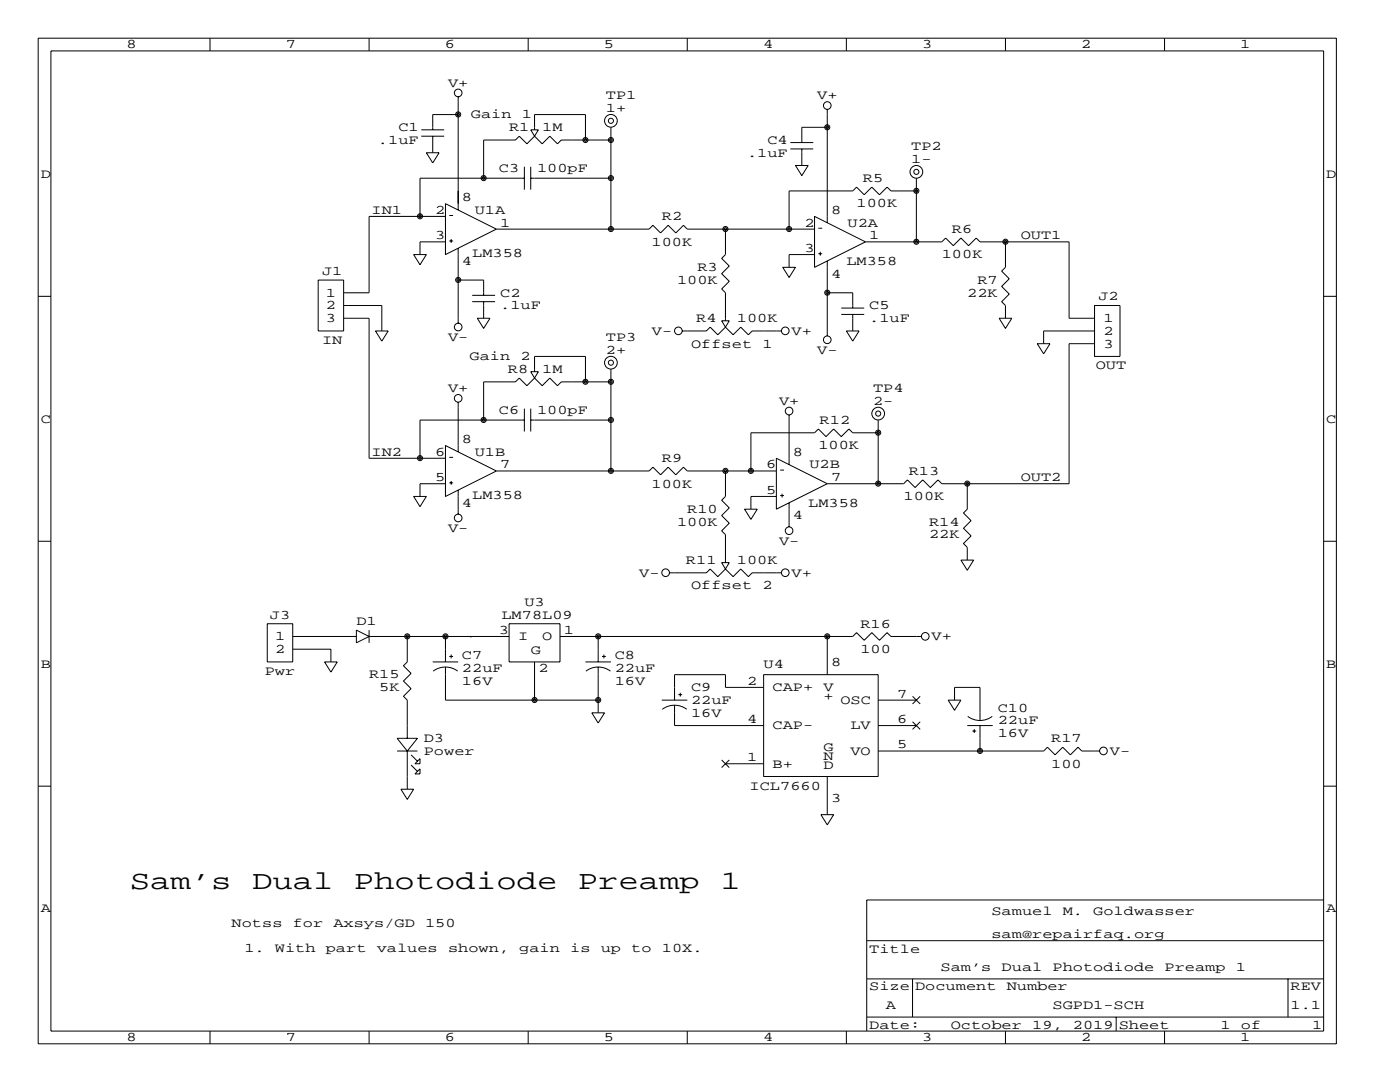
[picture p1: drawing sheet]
<svg xmlns="http://www.w3.org/2000/svg" width="279mm" height="216mm" viewBox="0 0 279 216" stroke-linecap="round" stroke-linejoin="round" font-family="sans-serif">
<g fill="none" stroke="#000" stroke-width=".2">
<path d="M7.6 7.6h259.1v200.7h-259.1zM10.2 10.2h254v195.5h-254zM41.9 7.6v2.6M73.7 7.6v2.6M91.4 19.3v22.6M105.4 7.6v2.6M137.2 7.6v2.6M168.9 7.6v2.6M200.7 7.6v2.6M232.4 7.6v2.6M84.1 27.2h4.5M84.1 25.9h4.5"/>
<path d="M85.1 30.5h2.5l-1.2 2zM86.4 27.2v3.3M91.4 22.9h-5v3M104.6 35.6h-20.8v7.6M104.6 33.3v4.5M105.9 25.9h1.5l-.7 1.3zM105.9 35.6h16M105.9 33.3v4.5M106.7 27.2l-1.5 1.5-1.6-1.5-.7 .7h-6.4v7.7M106.7 27.2l1.5 1.5 1.5-1.5 1.6 1.5 .7-.8h9.9M106.7 25.9v-3h10.1v5M121.9 25.4v20.3"/>
<path d="M157.7 29.7h4.6M157.7 28.4h4.6M158.7 33h2.6l-1.3 2.1zM160 29.7v3.3M165.1 25.4h-5.1v3M165.1 21.8v22.6M182.9 38.1h-5.1l-.8-.8-1.5 1.6-1.5-1.6-1.5 1.6-1.6-1.6-.7 .8h-12.7v7.6M182.9 35.6v12.7M7.6 59.1h2.6M63.5 55.9h5.1v10.1h-5.1zM82.5 50.8h2.6l-1.3 2zM88.9 43.2h-15.2v15.2h-5.1"/>
<path d="M88.9 40.6l10.2 5.1-10.2 5.1zM88.9 48.3h-5.1v2.5M89.7 48.1h.7M89.7 43h.7M90 47.7v.8M91.4 49.5v15M91.4 55.9h5.1v3M94.2 58.9h4.6M99.1 45.7h30.4l.8-.7 1.5 1.5 1.5-1.5 1.6 1.5 1.5-1.5 .8 .7h25.4M144.8 45.7v5.1l-.8 .8 1.5 1.5-1.5 1.5 1.5 1.5-1.5 1.6 .8 .7v5.6M156.2 53.3h2.5l-1.2 2.1zM162.6 43.2l10.1 5.1-10.1 5z"/>
<path d="M162.6 50.8h-5.1v2.5M163.3 50.6h.8M163.3 45.5h.8M163.7 50.2v.8M165.1 52.1v15M165.1 58.4h5.1v3.1M172.7 48.3h15.3l.7-.8 1.5 1.5 1.6-1.5 1.5 1.5 1.5-1.5 .8 .8h17.8v15.2h5M200.7 48.3v5l-.8 .8 1.5 1.5-1.5 1.5 1.5 1.6-1.5 1.5 .8 .8v2.5M264.2 59.1h2.5M68.6 63.5h5.1v27.9h15.2M68.6 61h7.6v5M74.9 66h2.6l-1.3 2.1z"/>
<path d="M94.2 60.2h4.6M95.2 63.5h2.6l-1.3 2zM96.5 60.2v3.3M105.9 74.2h1.5l-.7 1.2zM106.7 75.4l-1.5 1.6-1.6-1.6-.7 .8h-6.4v7.6M106.7 74.2v-3.1h10.1v5.1M106.7 75.4l1.5 1.6 1.5-1.6 1.6 1.6 .7-.8h9.9M121.9 73.7v20.3M144 64h1.5l-.7 1.3zM144.8 65.3l-1.5 1.5-1.6-1.5-.7 .7h-4.9M144.8 65.3l1.5 1.5 1.5-1.5 1.6 1.5 .7-.8h5.9M167.9 62.7h4.6"/>
<path d="M167.9 61.5h4.6M168.9 66h2.5l-1.2 2.1zM170.2 62.7v3.3M199.4 63.5h2.5l-1.2 2zM207 68.6h2.5l-1.2 2zM218.4 66h-10.1v2.6M218.4 68.6h-5v27.9h-25.4l-.8-.7-1.5 1.5-1.6-1.5-1.5 1.5-1.5-1.5-.8 .7h-15.2M218.4 61h5.1v10.1h-5.1zM82.5 99.1h2.6l-1.3 2zM88.9 88.9l10.2 5.1-10.2 5.1zM88.9 96.5h-5.1v2.6M89.7 96.3h.7"/>
<path d="M89.7 91.3h.7M90 96v.7M91.4 80.3v9.9M91.4 97.8v4.8M99.1 94h30.4l.8-.8 1.5 1.5 1.5-1.5 1.6 1.5 1.5-1.5 .8 .8h17.7M104.6 81.5v4.6M104.6 83.8h-20.8v7.6M105.9 81.5v4.6M105.9 83.8h16M144.8 94v5.1l-.8 .7 1.5 1.5-1.5 1.6 1.5 1.5-1.5 1.5 .8 .8v5.6M154.9 99.1h-5v2.5M154.9 91.4l10.2 5.1-10.2 5.1z"/>
<path d="M155.7 98.9h.8M155.7 93.8h.8M156.1 98.5v.8M157.5 82.8v9.9M175.3 86.4h-5.1l-.8-.8-1.5 1.5-1.5-1.5-1.6 1.5-1.5-1.5-.7 .8h-12.7v7.6M175.3 83.8v12.7M193 96.5v5.1l-.7 .8 1.5 1.5-1.5 1.5 1.5 1.5-1.5 1.6 .7 .7v2.6M7.6 108h2.6M144 112.3h1.5l-.7 1.2zM144.8 113.5l-1.5 1.6-1.6-1.6-.7 .8h-7.4M144.8 113.5l1.5 1.6 1.5-1.6 1.6 1.6 .7-.8h5.9M148.6 101.6h2.5l-1.2 2z"/>
<path d="M157.5 100.3v4.9M191.8 111.8h2.5l-1.3 2zM264.2 108h2.5M53.3 124.5h5.1v7.6h-5.1zM58.4 127h12.7M58.4 129.5h7.6v2.6M64.8 132.1h2.5l-1.3 2zM71.1 125.7l2.6 1.3-2.6 1.3zM73.7 125.7v2.6M73.7 127h27.9M81.3 127v5.1l-.8 .7 1.5 1.6-1.5 1.5 1.5 1.5-1.5 1.5 .8 .8v7.6M86.4 132.1h5"/>
<path d="M86.5 133.9a4.1 4.1 0 0 1 4.8 0M88.9 127v5.1M88.9 133.1v6.6h30.5M89.7 131h.7M90 130.6v.8M94 127h.1M101.6 124.5h10.2v7.6h-10.2zM106.7 132.1v7.6M111.8 127h58.4l.7-.8 1.6 1.6 1.5-1.6 1.5 1.6 1.5-1.6 .8 .8h6.1M116.8 132.1h5.1M116.9 133.9a4.1 4.1 0 0 1 4.9 0M119.4 127v5.1"/>
<path d="M119.4 133.1v9.1M120.1 131h.8M120.5 130.6v.8M132.1 139.7h5.1M135.4 138.6h.7M135.8 138.2v.8M152.4 137.2h-7.6v-2.6h-10.2v5.1M152.4 134.6h22.9v20.3h-22.9zM165.1 127v7.6M175.3 139.7h7.6M182.1 138.9l1.5 1.6M183.6 138.9l-1.5 1.6"/>
<path d="M189.2 139.7h2.6l-1.3 2zM190.5 139.7v-2.5h5.1v6.6M7.6 156.9h2.6M79.2 149.9h4.1M79.2 147.3h4.1l-2 2.6zM80 157.5h2.5l-1.2 2zM81.3 149.9v7.6M82 150.6l1.3 1.3M82 152.7l1.3 1.2M83.8 151.4v1h-1zM83.8 153.4v1h-1zM118.1 142.2h2.5l-1.2 2.1z"/>
<path d="M132.2 141.5a4.1 4.1 0 0 1 4.9 0M134.6 140.7v4.1h17.8M144 151.6l1.5 1.6M144.8 152.4h7.6M145.5 151.6l-1.5 1.6M165.1 154.9v7.7M175.3 149.9h33l.7-.8 1.6 1.5 1.5-1.5 1.5 1.5 1.5-1.5 .8 .8h3.6M175.3 144.8h7.6M182.1 144l1.5 1.5M183.6 144l-1.5 1.5M193 144.8h5.1M193.1 142.9a4.1 4.1 0 0 0 4.9 0"/>
<path d="M194.1 145.9h.7M194.4 145.5v.8M195.6 144.8v5.1M264.2 156.9h2.5M163.8 162.6h2.6l-1.3 2zM264.2 179.6h-91.2v26.1M173 195.3h91.2M173 187.7h91.2M182.1 195.3v7.6M257 195.3v7.6M41.9 205.7v2.6M73.7 205.7v2.6"/>
<path d="M105.4 205.7v2.6M137.2 205.7v2.6M168.9 205.7v2.6M173 202.9h91.2M200.7 205.7v2.6M222.8 202.9v2.8M232.4 205.7v2.6"/>
<circle cx="91.4" cy="18.5" r=".76"/>
<circle cx="91.4" cy="22.8" r=".51"/>
<circle cx="91.4" cy="22.8" r=".25"/>
<circle cx="96.5" cy="35.5" r=".51"/>
<circle cx="96.5" cy="35.5" r=".25"/>
<circle cx="116.8" cy="27.9" r=".51"/>
<circle cx="116.8" cy="27.9" r=".25"/>
<circle cx="121.9" cy="24.1" r="1.27"/>
<circle cx="121.9" cy="35.5" r=".51"/>
<circle cx="121.9" cy="24.1" r=".51"/>
<circle cx="121.9" cy="27.9" r=".51"/>
<circle cx="121.9" cy="35.5" r=".25"/>
<circle cx="121.9" cy="27.9" r=".25"/>
<circle cx="165.1" cy="25.4" r=".51"/>
<circle cx="165.1" cy="21.1" r=".76"/>
<circle cx="165.1" cy="25.4" r=".25"/>
<circle cx="182.9" cy="34.3" r="1.27"/>
<circle cx="182.9" cy="38.1" r=".51"/>
<circle cx="182.9" cy="34.3" r=".51"/>
<circle cx="182.9" cy="38.1" r=".25"/>
<circle cx="83.8" cy="43.2" r=".51"/>
<circle cx="83.8" cy="43.2" r=".25"/>
<circle cx="91.4" cy="55.9" r=".51"/>
<circle cx="91.4" cy="55.9" r=".25"/>
<circle cx="121.9" cy="45.7" r=".51"/>
<circle cx="121.9" cy="45.7" r=".25"/>
<circle cx="144.8" cy="45.7" r=".51"/>
<circle cx="144.8" cy="45.7" r=".25"/>
<circle cx="157.5" cy="45.7" r=".51"/>
<circle cx="157.5" cy="45.7" r=".25"/>
<circle cx="165.1" cy="58.4" r=".51"/>
<circle cx="165.1" cy="58.4" r=".25"/>
<circle cx="182.9" cy="48.2" r=".51"/>
<circle cx="182.9" cy="48.2" r=".25"/>
<circle cx="200.7" cy="48.2" r=".51"/>
<circle cx="200.7" cy="48.2" r=".25"/>
<circle cx="91.4" cy="79.5" r=".76"/>
<circle cx="91.4" cy="65.3" r=".76"/>
<circle cx="116.8" cy="76.2" r=".51"/>
<circle cx="116.8" cy="76.2" r=".25"/>
<circle cx="121.9" cy="72.4" r="1.27"/>
<circle cx="121.9" cy="76.2" r=".51"/>
<circle cx="121.9" cy="72.4" r=".51"/>
<circle cx="121.9" cy="76.2" r=".25"/>
<circle cx="135.4" cy="66" r=".76"/>
<circle cx="156.7" cy="66" r=".76"/>
<circle cx="165.1" cy="67.8" r=".76"/>
<circle cx="83.8" cy="91.4" r=".51"/>
<circle cx="83.8" cy="91.4" r=".25"/>
<circle cx="96.5" cy="83.8" r=".51"/>
<circle cx="96.5" cy="83.8" r=".25"/>
<circle cx="121.9" cy="94" r=".51"/>
<circle cx="121.9" cy="83.8" r=".51"/>
<circle cx="121.9" cy="94" r=".25"/>
<circle cx="121.9" cy="83.8" r=".25"/>
<circle cx="144.8" cy="94" r=".51"/>
<circle cx="144.8" cy="94" r=".25"/>
<circle cx="149.9" cy="94" r=".51"/>
<circle cx="149.9" cy="94" r=".25"/>
<circle cx="157.5" cy="82" r=".76"/>
<circle cx="175.3" cy="82.5" r="1.27"/>
<circle cx="175.3" cy="82.5" r=".51"/>
<circle cx="175.3" cy="96.5" r=".51"/>
<circle cx="175.3" cy="86.3" r=".51"/>
<circle cx="175.3" cy="96.5" r=".25"/>
<circle cx="175.3" cy="86.3" r=".25"/>
<circle cx="193" cy="96.5" r=".51"/>
<circle cx="193" cy="96.5" r=".25"/>
<circle cx="91.4" cy="103.4" r=".76"/>
<circle cx="132.8" cy="114.3" r=".76"/>
<circle cx="156.7" cy="114.3" r=".76"/>
<circle cx="157.5" cy="105.9" r=".76"/>
<circle cx="81.3" cy="127" r=".51"/>
<circle cx="81.3" cy="127" r=".25"/>
<circle cx="88.9" cy="127" r=".51"/>
<circle cx="88.9" cy="127" r=".25"/>
<circle cx="106.7" cy="139.7" r=".51"/>
<circle cx="106.7" cy="139.7" r=".25"/>
<circle cx="119.4" cy="127" r=".51"/>
<circle cx="119.4" cy="139.7" r=".51"/>
<circle cx="119.4" cy="139.7" r=".25"/>
<circle cx="119.4" cy="127" r=".25"/>
<circle cx="165.1" cy="127" r=".51"/>
<circle cx="165.1" cy="127" r=".25"/>
<circle cx="184.7" cy="127" r=".76"/>
<circle cx="195.6" cy="149.8" r=".51"/>
<circle cx="195.6" cy="149.8" r=".25"/>
<circle cx="220.2" cy="149.8" r=".76"/>
</g>
<g font-size="5.3">
<text x="25.9" y="177.3">Sam’s</text>
<text x="50.3" y="177.3">Dual</text>
<text x="70.6" y="177.3">Photodiode</text>
<text x="115.3" y="177.3">Preamp</text>
<text x="143.8" y="177.3">1</text>
</g>
<g font-size="2.6">
<text x="25.3" y="9.7">8</text>
<text x="57" y="9.7">7</text>
<text x="88.8" y="9.7">6</text>
<text x="120.5" y="9.7">5</text>
<text x="152.3" y="9.7">4</text>
<text x="184" y="9.7">3</text>
<text x="215.8" y="9.7">2</text>
<text x="247.5" y="9.7">1</text>
<text x="89.4" y="17.3">V+</text>
<text x="94" y="23.6">Gain</text>
<text x="104.1" y="23.6">1</text>
<text x="120.9" y="19.8">TP1</text>
<text x="120.9" y="22.4">1+</text>
<text x="163.1" y="19.8">V+</text>
<text x="75.4" y="28.7">.1uF</text>
<text x="79.5" y="26.2">C1</text>
<text x="101.6" y="26.2">R1</text>
<text x="108.2" y="26.2">1M</text>
<text x="153.2" y="28.7">C4</text>
<text x="181.9" y="30">TP2</text>
<text x="8.1" y="35.5">D</text>
<text x="99.6" y="34.3">C3</text>
<text x="107.2" y="34.3">100pF</text>
<text x="149.1" y="31.2">.1uF</text>
<text x="181.9" y="32.5">1-</text>
<text x="264.7" y="35.5">D</text>
<text x="92.2" y="40.1">8</text>
<text x="170.9" y="41.4">100K</text>
<text x="172.2" y="36.3">R5</text>
<text x="74.2" y="42.7">IN1</text>
<text x="86.9" y="47.8">3</text>
<text x="86.9" y="42.7">2</text>
<text x="94.7" y="42.7">U1A</text>
<text x="99.8" y="45.2">1</text>
<text x="132.1" y="43.9">R2</text>
<text x="160.5" y="45.2">2</text>
<text x="165.9" y="42.7">8</text>
<text x="169.2" y="45.2">U2A</text>
<text x="173.5" y="47.8">1</text>
<text x="190" y="46.5">R6</text>
<text x="203.7" y="47.8">OUT1</text>
<text x="92.2" y="52.8">4</text>
<text x="94.2" y="51.3">LM358</text>
<text x="130" y="49">100K</text>
<text x="160.5" y="50.3">3</text>
<text x="168.9" y="52.8">LM358</text>
<text x="188" y="51.6">100K</text>
<text x="64.3" y="54.9">J1</text>
<text x="65" y="59.2">1</text>
<text x="99.8" y="59.2">C2</text>
<text x="135.1" y="56.6">100K</text>
<text x="139.2" y="54.1">R3</text>
<text x="165.9" y="55.4">4</text>
<text x="193" y="59.2">22K</text>
<text x="195.1" y="56.6">R7</text>
<text x="219.2" y="59.9">J2</text>
<text x="65" y="61.7">2</text>
<text x="65" y="64.3">3</text>
<text x="99.8" y="61.7">.1uF</text>
<text x="138.9" y="64.3">R4</text>
<text x="147.1" y="64.3">100K</text>
<text x="173.5" y="61.7">C5</text>
<text x="173.5" y="64.3">.1uF</text>
<text x="220.2" y="64.3">1</text>
<text x="64.3" y="68.6">IN</text>
<text x="89.4" y="68.1">V-</text>
<text x="93.7" y="71.9">Gain</text>
<text x="103.9" y="71.9">2</text>
<text x="120.9" y="68.1">TP3</text>
<text x="120.9" y="70.6">2+</text>
<text x="130.1" y="66.8">V-</text>
<text x="137.9" y="69.3">Offset</text>
<text x="152.1" y="69.3">1</text>
<text x="158" y="66.8">V+</text>
<text x="163.1" y="70.6">V-</text>
<text x="220.2" y="66.8">2</text>
<text x="220.2" y="69.3">3</text>
<text x="101.3" y="74.4">R8</text>
<text x="108.2" y="74.4">1M</text>
<text x="218.7" y="73.7">OUT</text>
<text x="89.4" y="78.2">V+</text>
<text x="99.6" y="82.5">C6</text>
<text x="107.2" y="82.5">100pF</text>
<text x="155.5" y="80.8">V+</text>
<text x="174.2" y="78.2">TP4</text>
<text x="174.2" y="80.8">2-</text>
<text x="8.1" y="84.3">C</text>
<text x="92.2" y="88.4">8</text>
<text x="163.3" y="89.7">100K</text>
<text x="163.6" y="84.6">R12</text>
<text x="264.7" y="84.3">C</text>
<text x="74.2" y="90.9">IN2</text>
<text x="86.9" y="90.9">6</text>
<text x="94.7" y="90.9">U1B</text>
<text x="99.8" y="93.5">7</text>
<text x="132.1" y="92.2">R9</text>
<text x="152.9" y="93.5">6</text>
<text x="158.2" y="90.9">8</text>
<text x="161.5" y="93.5">U2B</text>
<text x="181.4" y="94.7">R13</text>
<text x="86.9" y="96">5</text>
<text x="92.2" y="101.1">4</text>
<text x="94.2" y="99.6">LM358</text>
<text x="130" y="97.3">100K</text>
<text x="152.9" y="98.6">5</text>
<text x="161.3" y="101.1">LM358</text>
<text x="165.9" y="96">7</text>
<text x="180.3" y="99.8">100K</text>
<text x="203.7" y="96">OUT2</text>
<text x="89.4" y="106.2">V-</text>
<text x="135.1" y="104.9">100K</text>
<text x="137.2" y="102.4">R10</text>
<text x="158.2" y="103.6">4</text>
<text x="185.4" y="104.9">R14</text>
<text x="185.4" y="107.4">22K</text>
<text x="136.9" y="112.5">R11</text>
<text x="147.1" y="112.5">100K</text>
<text x="155.5" y="108.7">V-</text>
<text x="127.6" y="115.1">V-</text>
<text x="137.9" y="117.6">Offset</text>
<text x="152.1" y="117.6">2</text>
<text x="158" y="115.1">V+</text>
<text x="53.8" y="123.4">J3</text>
<text x="71.1" y="124.7">D1</text>
<text x="100.1" y="123.4">LM78L09</text>
<text x="104.6" y="120.9">U3</text>
<text x="171.7" y="125.2">R16</text>
<text x="54.9" y="127.8">1</text>
<text x="54.9" y="130.3">2</text>
<text x="92.2" y="131.6">C7</text>
<text x="99.6" y="126.5">3</text>
<text x="103.4" y="127.8">I</text>
<text x="105.9" y="130.6">G</text>
<text x="108.2" y="127.8">O</text>
<text x="112.5" y="126.5">1</text>
<text x="122.7" y="131.6">C8</text>
<text x="171.7" y="130.3">100</text>
<text x="185.9" y="127.8">V+</text>
<text x="8.1" y="133.2">B</text>
<text x="52.8" y="134.6">Pwr</text>
<text x="73.7" y="135.4">R15</text>
<text x="75.7" y="137.9">5K</text>
<text x="92.2" y="134.1">22uF</text>
<text x="92.2" y="136.7">16V</text>
<text x="107.4" y="134.1">2</text>
<text x="122.7" y="134.1">22uF</text>
<text x="122.7" y="136.7">16V</text>
<text x="137.9" y="137.9">C9</text>
<text x="149.1" y="136.7">2</text>
<text x="152.4" y="133.3">U4</text>
<text x="154.2" y="137.9">CAP+</text>
<text x="164.3" y="137.9">V</text>
<text x="165.9" y="132.8">8</text>
<text x="264.7" y="133.2">B</text>
<text x="137.9" y="140.5">22uF</text>
<text x="137.9" y="143">16V</text>
<text x="164.3" y="139.7">+</text>
<text x="167.7" y="140.5">OSC</text>
<text x="179.1" y="139.2">7</text>
<text x="199.1" y="142">C10</text>
<text x="84.6" y="148.1">D3</text>
<text x="149.1" y="144.3">4</text>
<text x="154.2" y="145.5">CAP-</text>
<text x="164.3" y="149.9">G</text>
<text x="169.7" y="145.5">LV</text>
<text x="179.1" y="149.4">5</text>
<text x="179.1" y="144.3">6</text>
<text x="199.1" y="144.5">22uF</text>
<text x="199.1" y="147.1">16V</text>
<text x="209.8" y="148.1">R17</text>
<text x="84.6" y="150.6">Power</text>
<text x="149.1" y="151.9">1</text>
<text x="154.2" y="153.2">B+</text>
<text x="164.3" y="151.6">N</text>
<text x="164.3" y="153.4">D</text>
<text x="169.7" y="150.6">VO</text>
<text x="209.8" y="153.2">100</text>
<text x="221.5" y="150.6">V-</text>
<text x="149.6" y="157.7">ICL7660</text>
<text x="165.9" y="160">3</text>
<text x="8.1" y="182.1">A</text>
<text x="46.2" y="184.9">Notss</text>
<text x="58.4" y="184.9">for</text>
<text x="66.5" y="184.9">Axsys/GD</text>
<text x="84.8" y="184.9">150</text>
<text x="197.9" y="182.6">Samuel</text>
<text x="212.1" y="182.6">M.</text>
<text x="218.2" y="182.6">Goldwasser</text>
<text x="264.7" y="182.1">A</text>
<text x="48.8" y="190">1.</text>
<text x="54.9" y="190">With</text>
<text x="65" y="190">part</text>
<text x="75.2" y="190">values</text>
<text x="89.4" y="190">shown,</text>
<text x="103.6" y="190">gain</text>
<text x="113.8" y="190">is</text>
<text x="119.9" y="190">up</text>
<text x="126" y="190">to</text>
<text x="132.1" y="190">10X.</text>
<text x="173.5" y="190.2">Title</text>
<text x="197.9" y="187.2">sam@repairfaq.org</text>
<text x="173.5" y="197.6">Size Document</text>
<text x="187.7" y="193.8">Sam’s</text>
<text x="199.9" y="193.8">Dual</text>
<text x="200.9" y="197.6">Number</text>
<text x="210.1" y="193.8">Photodiode</text>
<text x="232.4" y="193.8">Preamp</text>
<text x="246.6" y="193.8">1</text>
<text x="257.6" y="197.6">REV</text>
<text x="176.8" y="201.4">A</text>
<text x="210.1" y="201.4">SGPD1-SCH</text>
<text x="257.6" y="201.4">1.1</text>
<text x="25.3" y="207.8">8</text>
<text x="57" y="207.8">7</text>
<text x="88.8" y="207.8">6</text>
<text x="120.5" y="207.8">5</text>
<text x="152.3" y="207.8">4</text>
<text x="173.5" y="205.2">Date:</text>
<text x="184" y="207.8">3</text>
<text x="189.7" y="205.2">October</text>
<text x="206" y="205.2">19,</text>
<text x="214.1" y="205.2">2019 Sheet</text>
<text x="215.8" y="207.8">2</text>
<text x="243.6" y="205.2">1</text>
<text x="247.5" y="207.8">1</text>
<text x="247.7" y="205.2">of</text>
<text x="261.9" y="205.2">1</text>
</g>
</svg>
